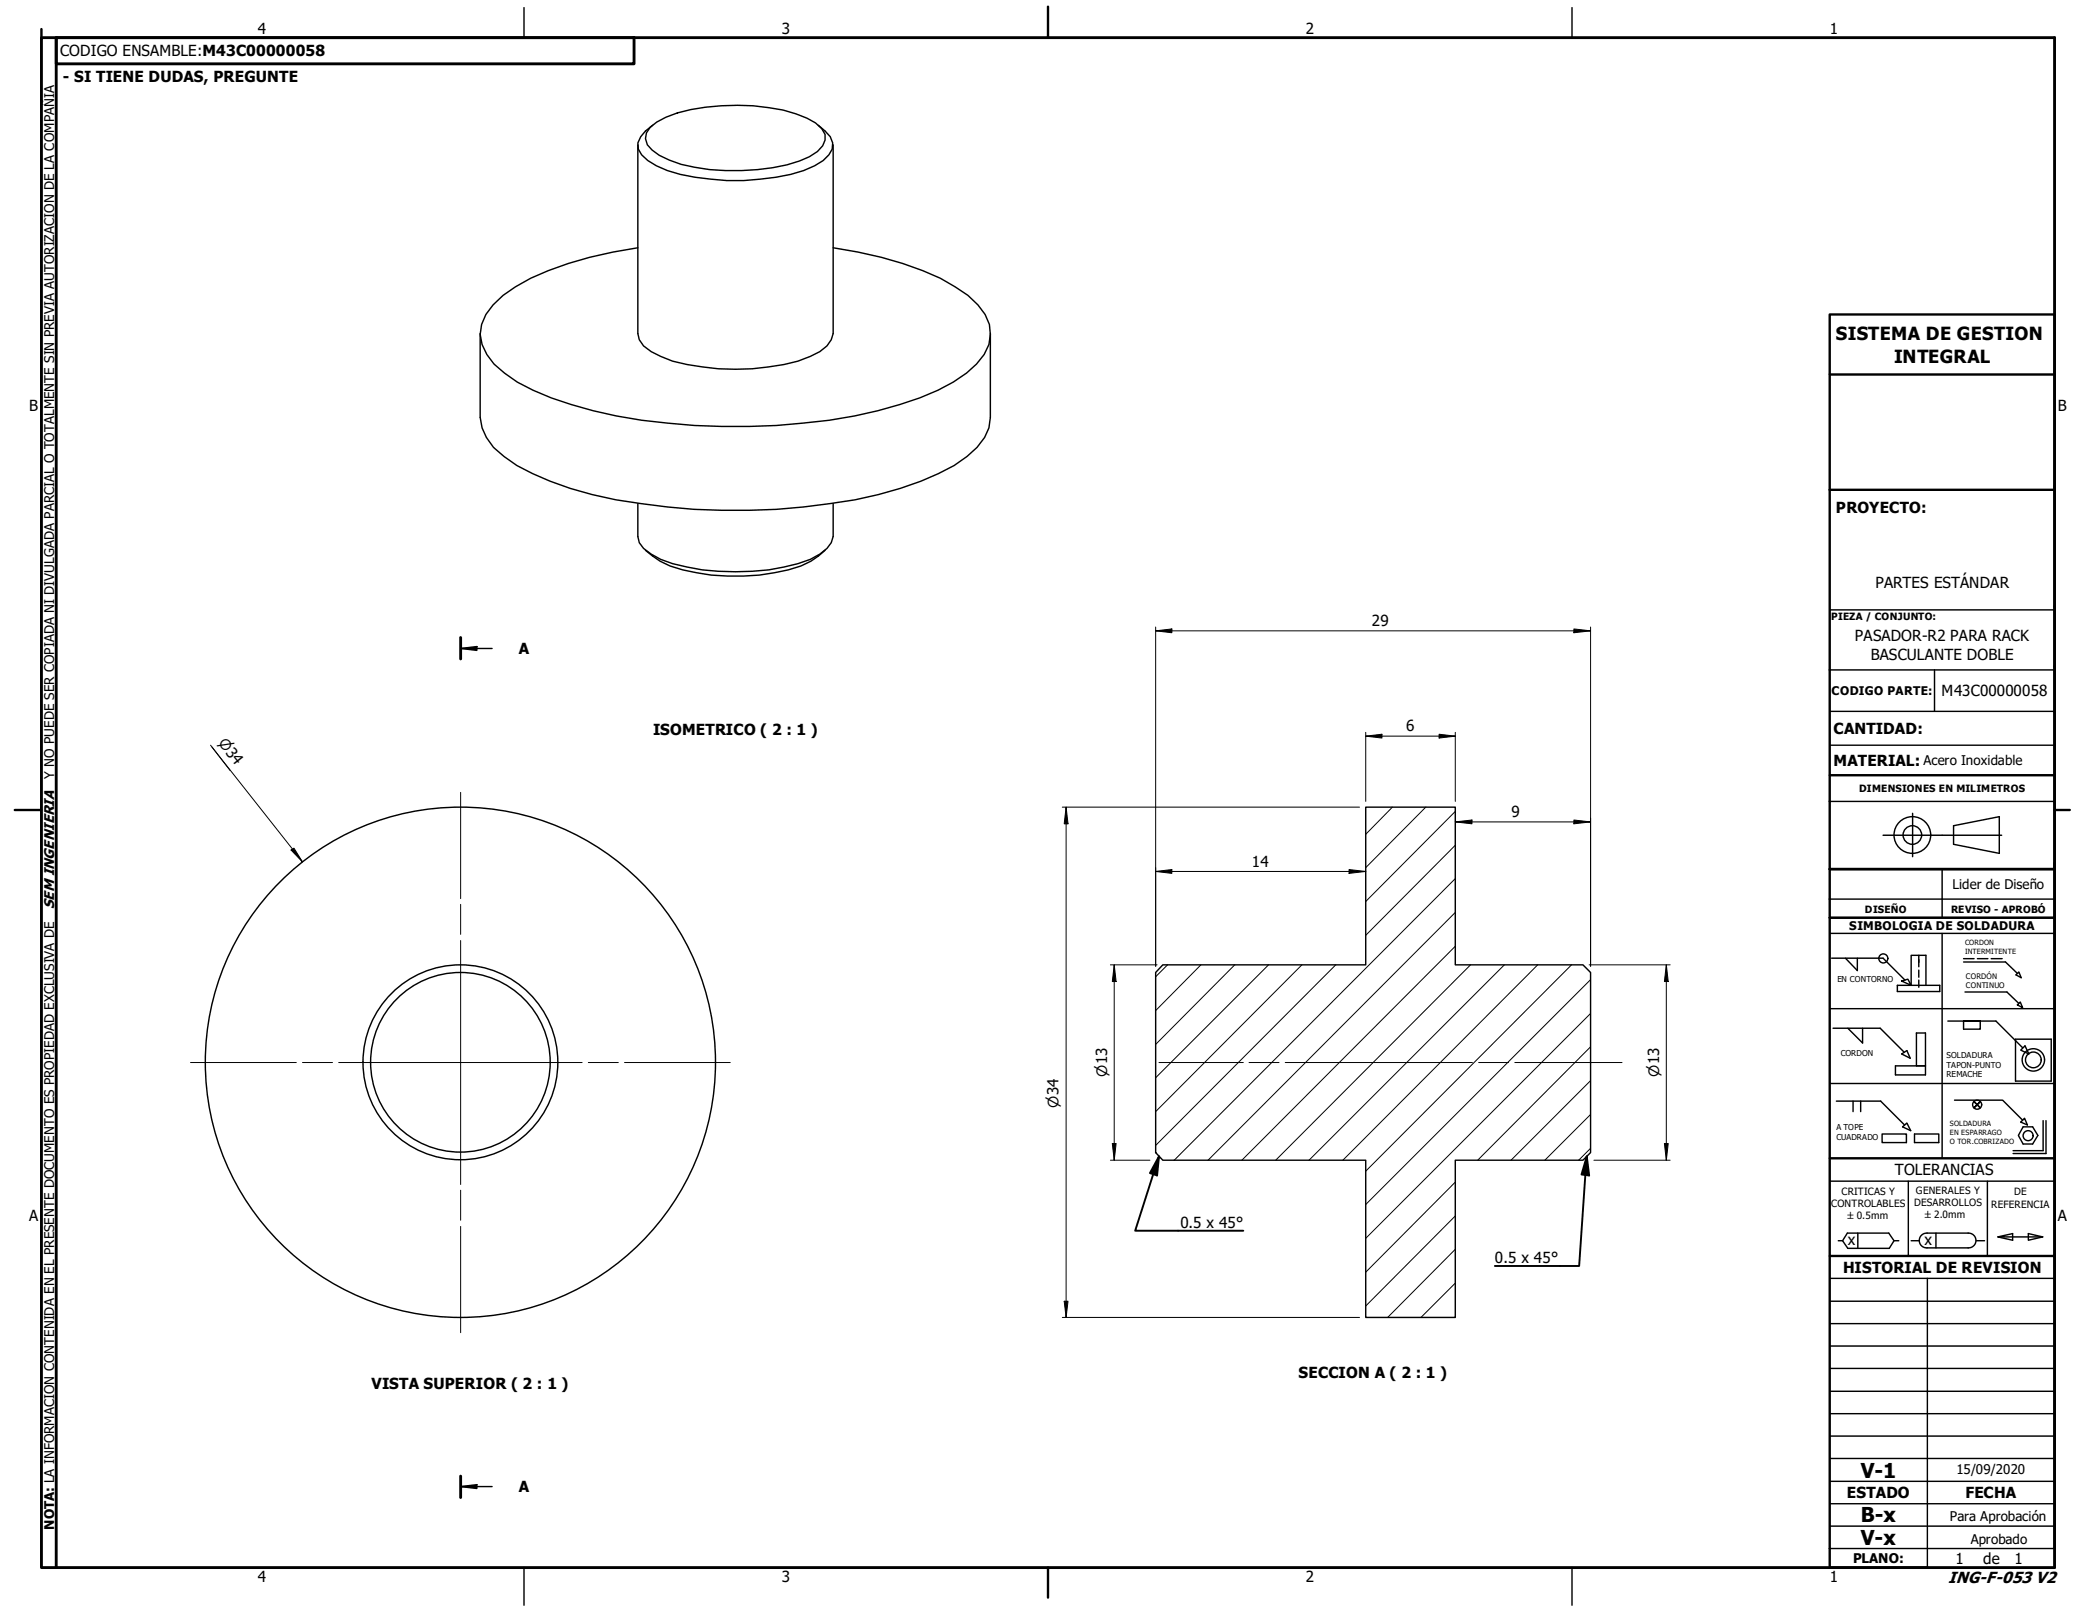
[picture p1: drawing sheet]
<svg xmlns="http://www.w3.org/2000/svg" width="279mm" height="216mm" viewBox="0 0 279 216" stroke-linecap="round" stroke-linejoin="round" font-family="sans-serif">
<!-- layer: Hatch (ISO) -->
<g fill="none" stroke="#000" stroke-width=".13">
<path d="M185.6 107.6l-3.5 3.6M190.1 107.6l-8 8M194 117.1l-37.5 37.5M194 112.6l-11.9 12.1M194 108.1l-11.9 12M155.6 128.6l-1.5 1.6M160.1 128.6l-6 6.1M164.6 128.6l-10.5 10.6M169.1 128.6l-15 15M173.5 128.6l-19.4 19.5M178.1 128.6l-24 24.1M194 126.1l-28.5 28.5"/>
<path d="M194 121.6l-33 33M196 128.6l-25.9 26M200.5 128.6l-26 26M205 128.6l-26 26M209.5 128.6l-27.4 27.5M212 139.5l-15 15.1M212 135.1l-29.9 29.9M212 130.6l-29.9 29.9M194 157.5l-11.9 12M212 153l-1.6 1.6M212 148.5l-6.1 6.1M212 144l-10.6 10.6"/>
<path d="M194 175.5l-.1 .1M194 171l-4.6 4.6M194 166.5l-9 9.1M194 162.1l-11.9 12"/>
</g>
<!-- layer: Visible (ISO) -->
<g fill="none" stroke="#000" stroke-width=".19">
<path d="M85 19.3v25.1l.2 .9 .6 .8a12.8 12.8 0 0 0 5.8 2.5 32.9 32.9 0 0 0 14.8-.5l1.6-.6 1.3-.6 .9-.8 .6-.8 .3-.9v-25.1M86.7 17a11.1 11.1 0 0 1 5.4-2.4 31.7 31.7 0 0 1 12.3 .1l1.7 .5 1.5 .5 1.1 .7 .8 .7a2.03 2.03 0 0 1-.5 3.1 13.4 13.4 0 0 1-6 2.2 30.8 30.8 0 0 1-12.2-.5l-1.6-.6-1.3-.6-1-.7a1.92 1.92 0 0 1-.2-3zM87 16.7l-1 .8-.6 .7-.4 .8 .1 .9 .4 .7a10 10 0 0 0 5.2 2.6 31.7 31.7 0 0 0 16.4-.5l1.5-.6 1.1-.7 .8-.8a2.09 2.09 0 0 0-.5-3.1l-.9-.8M85 33a51.2 51.2 0 0 0-14.3 4.1l-2 1.1a9.5 9.5 0 0 0-4.5 5 5.5 5.5 0 0 0 1.6 5.3 19.9 19.9 0 0 0 7.7 4.5 60 60 0 0 0 15.5 3.4 84.9 84.9 0 0 0 28-1.7 37.7 37.7 0 0 0 10.1-3.8 10.2 10.2 0 0 0 4.7-5 5.2 5.2 0 0 0-1.4-5.3l-1.4-1.2a26.8 26.8 0 0 0-8.7-4.3l-2.8-.8-3.1-.7-3.3-.6M64 44.4v11.2a7.1 7.1 0 0 0 3.2 5.2l1.7 1.2a45.1 45.1 0 0 0 16.6 5.1 87.1 87.1 0 0 0 31.6-1.2 40 40 0 0 0 10.1-3.9l1.7-1.2a6.7 6.7 0 0 0 3.1-5.2v-11.2M85 67.1v4.4l.2 .8 .6 .8a11.2 11.2 0 0 0 5.8 2.5 31.1 31.1 0 0 0 16.4-1.1l1.3-.6 .9-.8 .6-.8 .3-.8v-4.4M86 73.3a10.4 10.4 0 0 0 5 2.6 29.1 29.1 0 0 0 15.7-.5l1.4-.6 1.9-1.5M243.9 89.3h14M243.9 81.3h30M243.9 94.8h30M243.9 99.3h30M243.9 119.8h15"/>
<path d="M155 128.6h27.1v-21h11.9v21h17l1 1v24l-1 1h-17v21h-11.9v-21h-27.1l-.9-1v-24zM243.9 179.4h30M243.9 176.4h30M243.9 173.4h30M243.9 170.4h30M245 165.4h.6l.7 1h5.5l.7-1M245.6 165.4l.7-1.1h5.5l.7 1.1h.6M247.6 164.3v2.1M254.8 165.4h1M256.9 164.3h5.5M256.9 166.3h5.5M256.9 164.3a.98 .98 0 0 0-1.1 1 .98 .98 0 0 0 1.1 1"/>
<path d="M256.9 170.4v38.5M258.1 164.3v2M262.3 164.3a.98 .98 0 0 1 1.1 1 .98 .98 0 0 1-1.1 1M263.5 165.4h1M266.3 164.8l2 .5v-.9l-2 .4h6M270.4 164.4l1.9 .4-1.9 .5zM243.9 182.4h30"/>
<circle cx="61.4" cy="141.6" r="34"/>
<circle cx="61.4" cy="141.6" r="13"/>
<circle cx="61.4" cy="141.6" r="12"/>
</g>
<!-- layer: Section Line (ISO) -->
<path d="M61.4 85v2.8M61.4 196.7v2.9" fill="none" stroke="#000" stroke-width=".38"/>
<path d="M61.4 86.4l2.2-.2v.5zM61.4 86.4h4.2M61.4 198.1l2.2-.2v.5zM61.4 198.1h4.2" fill="none" stroke="#000" stroke-width=".19"/>
<g fill="#000">
<path d="M61.4 86.4l2.2-.2v.5z" fill-rule="evenodd"/>
<path d="M61.4 198.1l2.2-.2v.5z" fill-rule="evenodd"/>
</g>
<!-- layer: Border (ANSI) -->
<path d="M5.5 5h268.4v203.9h-268.4zM7.5 5h77v3.5h-77zM7.5 5v203.9" fill="none" stroke="#000" stroke-width=".38"/>
<!-- layer: Border (ISO) -->
<path d="M5.5 3.9v1.1M139.7 .9v4.1M2 107.9h3.5M273.9 107.9h2M139.7 208.9v4" fill="none" stroke="#000" stroke-width=".32"/>
<!-- layer: Border (ANSI) -->
<path d="M69.8 1v4M209.5 1v4M69.8 208.9v5M209.5 208.9v5" fill="none" stroke="#000" stroke-width=".19"/>
<!-- layer: Title (ISO) -->
<path d="M243.9 49.9h30M243.9 65.3v-23.4h30v164.5M243.9 65.3v57M243.9 65.3h30M243.9 103.3h30M273.9 115.8h-30h30M243.9 122.3v32.1h30M243.9 122.3h30M243.9 154.4v54.5h13M243.9 167.4h30" fill="none" stroke="#000" stroke-width=".32"/>
<!-- layer: Title (ANSI) -->
<g fill="none" stroke="#000" stroke-width=".19">
<path d="M273.9 89.3h-16v5.5M243.9 106.8h30M258.9 119.8h15M258.9 115.8v6.5M260.4 110l6.1-1.2v4.9l-6.1-1.2zM243.9 122.3h30h-29.7M243.9 124.4h30M243.9 134.4h30M244.2 127.7h6.8l2.9 2.9M244.3 137h6.3l3.2 3.2M246 127.7l1.6 1.6v-1.6M246.3 137l2 2v-2"/>
<path d="M252.9 131.3h5.7v.8h-5.7zM253.5 130.7l.8-.2 .5 .8zM254.8 131.3v-4h1.9v4M255.8 127.3v1.5M255.8 129.3v.9M255.8 130.6v1M258.9 124.4v30M259.7 136.1h6.4l3.5 3.5M261.7 136.1v1.1h2.3v-1.1h-2.3h2.3M261.7 127.8h1.4M261.7 128.2h5.6l1.6 1.5M261.9 132.2h5.6l1.6 1.5"/>
<path d="M263.6 127.8h1.4M265.4 127.8h1.5M268.7 138.5h4.7v5.6h-4.7zM268.7 129.9l.4-.4 .3 .8zM268.9 133.9l.4-.4 .3 .8zM269.9 139.4l.5 1.1-1-.5zM243.9 144.4h30M243.9 157.4h30M244.8 146.7h5.9l3.2 3.2M247 146.7v1.4M248 146.7v1.4M250.9 151.1h3.2v1.2h-3.2z"/>
<path d="M253.5 140.5l.7-.5 .4 1zM253.6 150.2l.6-.5 .5 1zM254.4 157.4v10M255.2 151.1h3.2v1.2h-3.2zM255.5 142v-4.3h1.2v5.6h-4v-1.3h4M260.5 146.6h6.5l2.6 2.7M263.1 146.8l.9 .8M264 146.8l-.9 .8 .9-.8M264.9 157.4v10M269.4 149.5l.5-.5 .4 .9zM269.7 150.2h1.3l.7 1.1-.7 1.2h-1.3l-.7-1.2zM272.4 149.4v4h-4"/>
<path d="M272.7 149.4v4.3h-4.3M243.9 191.4h30M243.9 194.4h30M243.9 188.4h30M243.9 185.4h30M243.9 197.4h30M243.9 206.4h30M243.9 203.4h30M243.9 200.4h30"/>
<circle cx="254.9" cy="111.3" r="2.44"/>
<circle cx="254.9" cy="111.3" r="1.24"/>
<circle cx="251" cy="127.7" r=".6"/>
<circle cx="263.6" cy="147.2" r=".6"/>
<circle cx="270.4" cy="151.4" r=".67"/>
<circle cx="271" cy="141.3" r="1.49"/>
<circle cx="271" cy="141.3" r="1.05"/>
</g>
<!-- layer: Centerline (ANSI) -->
<path d="M251 111.3h15.8M255 108.4v5.8" fill="none" stroke="#000" stroke-width=".19"/>
<!-- layer: Dimension (ISO) -->
<g fill="none" stroke="#000" stroke-width=".13">
<path d="M28.1 99.3l12.2 15.6M28.3 99.6l2.4 3.1M154.1 84.1l2.1-.3v.5zM154.1 84.1h57.9M154.1 83.6v45.2M182.1 98.1l2.1-.2v.5zM182.1 98.1h11.9M182.1 97.6v9.2M191.8 97.9l2.2 .2-2.2 .3zM194 97.6v9.2M209.8 83.8l2.2 .3-2.2 .2zM212 83.6v45.2"/>
<path d="M38.8 113.3l.4-.3 1.1 1.9zM141.6 107.6h39.6M142.1 107.6l.3 2.2h-.5zM142.1 107.6v68M154.1 116.1l2.1-.2v.5zM154.1 116.1h28M179.8 115.9l2.3 .2-2.3 .3zM194 109.5l2.2-.2v.5zM194 109.5h18M209.8 109.3l2.2 .2-2.2 .3zM148 128.6h6.2M148.5 128.6l.3 2.2h-.5z"/>
<path d="M148.5 128.6v26M211.8 128.6h10.8M222.1 128.6l.3 2.2h-.5zM222.1 128.6v26M148 154.6h5.3M148.3 152.4h.5l-.3 2.2zM212.5 154.6h10.1M221.9 152.4h.5l-.3 2.2zM141.6 175.6h39.6M141.9 173.4h.5l-.3 2.2z"/>
</g>
<g fill="#000">
<path d="M154.1 84.1l2.1-.3v.5z" fill-rule="evenodd"/>
<path d="M182.1 98.1l2.1-.2v.5z" fill-rule="evenodd"/>
<path d="M191.8 97.9l2.2 .2-2.2 .3z" fill-rule="evenodd"/>
<path d="M209.8 83.8l2.2 .3-2.2 .2z" fill-rule="evenodd"/>
<path d="M38.8 113.3l.4-.3 1.1 1.9z" fill-rule="evenodd"/>
<path d="M142.1 107.6l.3 2.2h-.5z" fill-rule="evenodd"/>
<path d="M154.1 116.1l2.1-.2v.5z" fill-rule="evenodd"/>
<path d="M179.8 115.9l2.3 .2-2.3 .3z" fill-rule="evenodd"/>
<path d="M194 109.5l2.2-.2v.5z" fill-rule="evenodd"/>
<path d="M209.8 109.3l2.2 .2-2.2 .3z" fill-rule="evenodd"/>
<path d="M148.5 128.6l.3 2.2h-.5z" fill-rule="evenodd"/>
<path d="M222.1 128.6l.3 2.2h-.5z" fill-rule="evenodd"/>
<path d="M148.3 152.4h.5l-.3 2.2z" fill-rule="evenodd"/>
<path d="M221.9 152.4h.5l-.3 2.2z" fill-rule="evenodd"/>
<path d="M141.9 173.4h.5l-.3 2.2z" fill-rule="evenodd"/>
</g>
<!-- layer: Symbol (ISO) -->
<path d="M154.5 154.1l-.3 2.6-.9-.4zM154.5 154.1l-3.2 9.9h14.4M211.5 154.1l.3 2.6-1-.2zM211.5 154.1l-1 14.6h-11.2" fill="none" stroke="#000" stroke-width=".25"/>
<g fill="#000">
<path d="M154.5 154.1l-.3 2.6-.9-.4z" fill-rule="evenodd"/>
<path d="M211.5 154.1l.3 2.6-1-.2z" fill-rule="evenodd"/>
</g>
<!-- layer: Centerline (ISO) -->
<path d="M154.5 141.6h11.2M166.5 141.6h4M171.3 141.6h25M197.1 141.6h4M201.9 141.6h14.3" fill="none" stroke="#000" stroke-width=".13"/>
<!-- layer: Center Mark (ISO) -->
<path d="M61.4 105.6v14.2M61.4 120.5v4M61.4 125.3v32.6M25.4 141.6h14.1M40.3 141.6h4M45.1 141.6h32.5M61.4 158.6v4M78.4 141.6h4M83.2 141.6h14.1M61.4 163.4v14.2" fill="none" stroke="#000" stroke-width=".13"/>
<g font-size="2.7">
<text x="248" y="196.9">V-1</text>
<text x="248" y="202.9">B-x</text>
<text x="248" y="205.9">V-x</text>
</g>
<g font-size="2.4">
<text x="244.7" y="45.3">SISTEMA DE GESTION</text>
<text x="252.5" y="48.3">INTEGRAL</text>
</g>
<text font-size="2.1" x="259.7" y="210.9">ING-F-053 V2</text>
<g font-size="2">
<text x="34.4" y="4.6">4</text>
<text x="104.2" y="4.6">3</text>
<text x="174.1" y="4.6">2</text>
<text x="243.9" y="4.6">1</text>
<text x="8" y="7.5">CODIGO ENSAMBLE:M43C00000058</text>
<text x="8.4" y="10.9">- SI TIENE DUDAS, PREGUNTE</text>
<text x="3.9" y="54.7">B</text>
<text x="274.3" y="54.7">B</text>
<text x="244.7" y="68.3">PROYECTO:</text>
<text x="182.9" y="83.4">29</text>
<text x="250" y="78.4">PARTES ESTÁNDAR</text>
<text x="69.2" y="87.2">A</text>
<text x="247.3" y="85.5">PASADOR-R2 PARA RACK</text>
<text x="249.4" y="87.9">BASCULANTE DOBLE</text>
<text x="258.8" y="92.8">M43C00000058</text>
<text x="87.1" y="97.9">ISOMETRICO ( 2 : 1 )</text>
<text x="187.5" y="97.5">6</text>
<text x="244.4" y="97.8">CANTIDAD:</text>
<text x="244.4" y="102">MATERIAL:</text>
<text x="201.5" y="108.9">9</text>
<text x="166.9" y="115.6">14</text>
<text x="252.6" y="156.7">TOLERANCIAS</text>
<text x="3.9" y="162.7">A</text>
<text x="157.4" y="163.7">0.5 x 45°</text>
<text x="246.3" y="165.9">x</text>
<text x="256.5" y="165.9">x</text>
<text x="274.3" y="162.7">A</text>
<text x="199.3" y="168.3">0.5 x 45°</text>
<text x="245.7" y="169.7">HISTORIAL DE REVISION</text>
<text x="49.5" y="185.2">VISTA SUPERIOR ( 2 : 1 )</text>
<text x="173.1" y="183.6">SECCION A ( 2 : 1 )</text>
<text x="69.2" y="198.9">A</text>
<text x="246.2" y="199.6">ESTADO</text>
<text x="262" y="199.6">FECHA</text>
<text x="260.7" y="208.5">1</text>
<text x="264.4" y="208.5">de</text>
<text x="268.5" y="208.5">1</text>
<text x="34.4" y="210.8">4</text>
<text x="104.2" y="210.8">3</text>
<text x="174.1" y="210.8">2</text>
<text x="243.9" y="210.8">1</text>
</g>
<g font-size="1.9">
<text x="29" y="99" transform="rotate(52 29 99)">⌀34</text>
<text x="7.2" y="121.2" transform="rotate(-90 7.2 121.2)">SEM INGENIERIA</text>
<text x="147.6" y="143.6" transform="rotate(-90 147.6 143.6)">⌀13</text>
<text x="221.2" y="143.6" transform="rotate(-90 221.2 143.6)">⌀13</text>
<text x="141.1" y="147.6" transform="rotate(-90 141.1 147.6)">⌀34</text>
</g>
<g font-size="1.8">
<text x="256.4" y="102">Acero Inoxidable</text>
<text x="7.2" y="103.8" transform="rotate(-90 7.2 103.8)">Y NO PUEDE SER COPIADA NI DIVULGADA PARCIAL O TOTALMENTE SIN PREVIA AUTORIZACION DE LA COMPAÑIA</text>
<text x="260.3" y="118.5">Lider de Diseño</text>
<text x="260.8" y="196.5">15/09/2020</text>
<text x="7.2" y="203.9" transform="rotate(-90 7.2 203.9)">NOTA: LA INFORMACION CONTENIDA EN EL PRESENTE DOCUMENTO ES PROPIEDAD EXCLUSIVA DE</text>
<text x="259.9" y="202.7">Para Aprobación</text>
<text x="247" y="208.3">PLANO:</text>
<text x="262.7" y="205.8">Aprobado</text>
</g>
<g font-size="1.6">
<text x="244.2" y="92.6">CODIGO PARTE:</text>
<text x="246.5" y="124">SIMBOLOGIA DE SOLDADURA</text>
</g>
<g font-size="1.3">
<text x="244.1" y="82.6">PIEZA / CONJUNTO:</text>
<text x="247.8" y="105.5">DIMENSIONES EN MILIMETROS</text>
<text x="248.6" y="121.7">DISEÑO</text>
<text x="260.1" y="121.7">REVISO - APROBÓ</text>
<text x="244.1" y="160.8">CONTROLABLES</text>
<text x="245.5" y="159.2">CRITICAS Y</text>
<text x="255.1" y="160.7">DESARROLLOS</text>
<text x="255.4" y="159.1">GENERALES Y</text>
<text x="265.4" y="161">REFERENCIA</text>
<text x="268.5" y="159.3">DE</text>
<text x="246.3" y="162.5">±0.5mm</text>
<text x="256.6" y="162.3">±2.0mm</text>
</g>
<g font-size="1.1">
<text x="244.9" y="130.9">EN CONTORNO</text>
<text x="245.4" y="140.7">CORDON</text>
<text x="259.5" y="141">SOLDADURA</text>
<text x="259.5" y="142.3">TAPON-PUNTO</text>
<text x="259.5" y="143.6">REMACHE</text>
<text x="244.8" y="150.6">A TOPE</text>
<text x="244.8" y="152">CUADRADO</text>
</g>
<g font-size="1">
<text x="261.9" y="126">CORDON</text>
<text x="261.9" y="127.2">INTERMITENTE</text>
<text x="262.1" y="130.4">CORDÓN</text>
<text x="262.1" y="131.7">CONTINUO</text>
<text x="259.9" y="150.1">SOLDADURA</text>
<text x="259.9" y="151.3">EN ESPARRAGO</text>
<text x="259.9" y="152.4">O TOR.COBRIZADO</text>
</g>
</svg>
